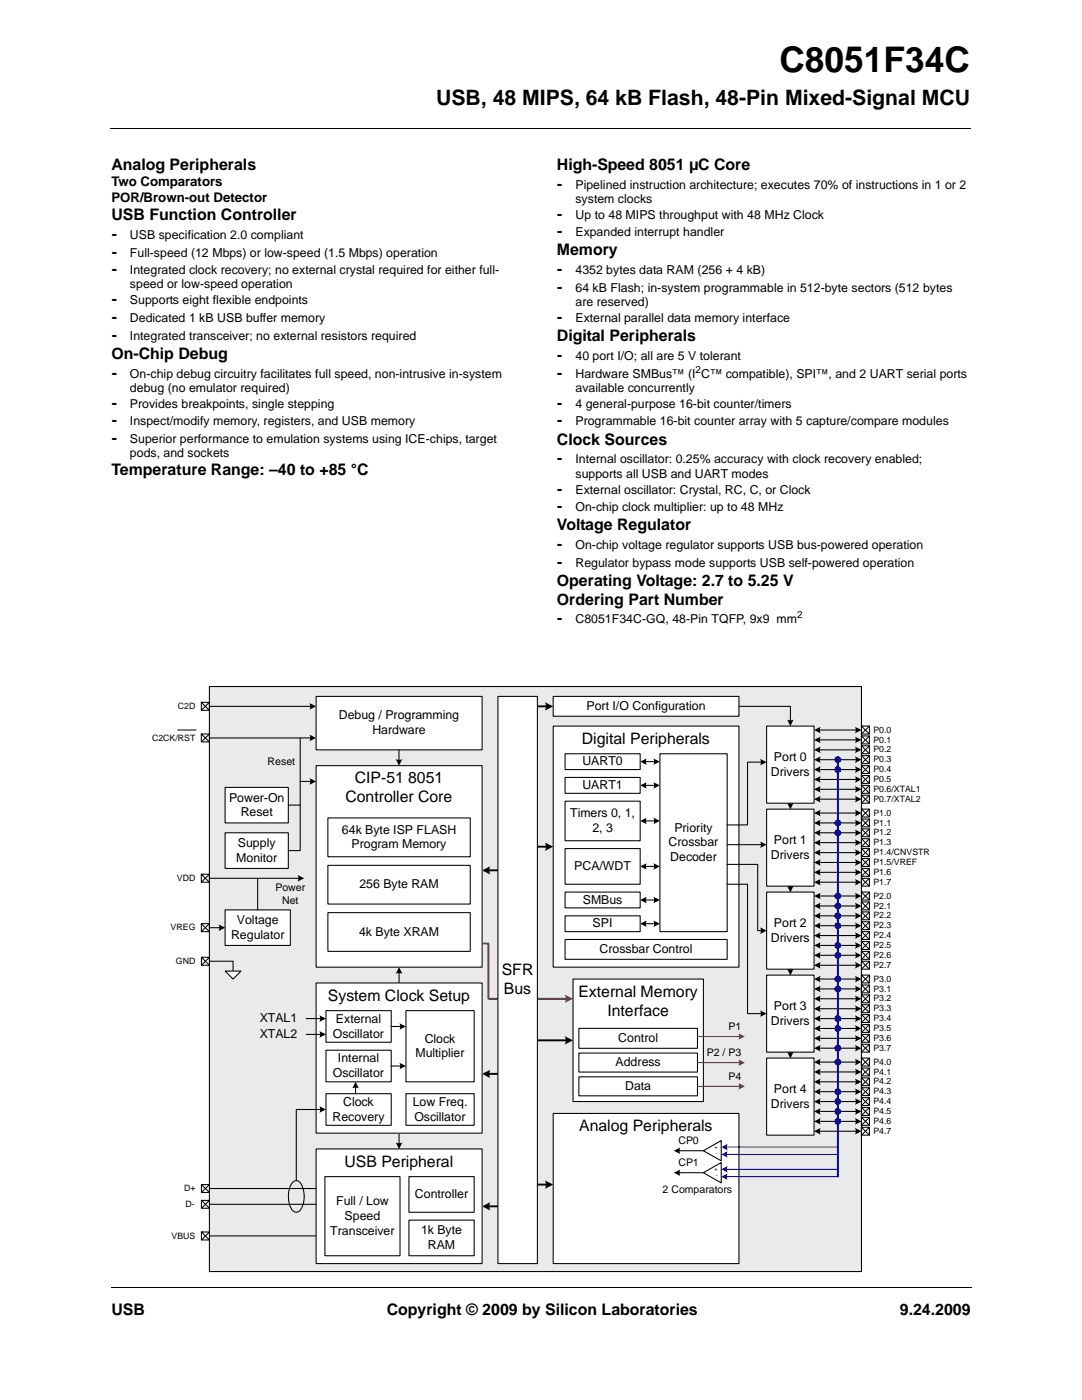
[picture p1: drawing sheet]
<svg xmlns="http://www.w3.org/2000/svg" width="216mm" height="279mm" viewBox="0 0 216 279" stroke-linecap="round" stroke-linejoin="round" font-family="sans-serif">
<path d="M22.1 25.7h171.7M22.1 256.9h171.7" fill="none" stroke="#000" stroke-width=".2"/>
<g fill="#fff">
<path d="M22.2 135.3h171.5v119.7h-171.5z"/>
<path d="M22.5 12.1h27.8v13.3h-27.8z"/>
<path d="M22.3 134.9h171.3v120.1h-171.3z"/>
<path d="M30.1 136.7h155.7v117.4h-155.7z"/>
</g>
<path d="M41.8 137h130.1v116.8h-130.1z" fill="#eaeaea"/>
<path d="M41.8 137h130.1v116.8h-130.1z" fill="none" stroke="#000" stroke-width=".21"/>
<path d="M110.4 222.2h37v30h-37z" fill="#fff"/>
<path d="M110.4 222.2h37v30h-37z" fill="none" stroke="#000" stroke-width=".21"/>
<path d="M131.3 235.6h15.8v3.6h-15.8z" fill="#fff"/>
<path d="M140.4 229.7l3.5-2.1v4.1z" fill="#fff"/>
<path d="M135.4 229.7h5M140.4 229.7l3.5-2.1v4.1z" fill="none" stroke="#000" stroke-width=".21"/>
<path d="M134.5 229.7l1.2-.7-.1 .6 .1 .7z" fill-rule="evenodd" fill="#000"/>
<path d="M140.4 234l3.5-2v4.1z" fill="#fff"/>
<path d="M135.4 234h5M140.4 234l3.5-2v4.1z" fill="none" stroke="#000" stroke-width=".21"/>
<path d="M134.5 234l1.2-.6-.1 .6 .1 .7z" fill-rule="evenodd" fill="#000"/>
<path d="M63.1 139h33.1v10.6h-33.1z" fill="#fff"/>
<path d="M63.1 139h33.1v10.6h-33.1z" fill="none" stroke="#000" stroke-width=".21"/>
<path d="M153 144.9h9.4v15.4h-9.4z" fill="#fff"/>
<path d="M153 144.9h9.4v15.4h-9.4z" fill="none" stroke="#000" stroke-width=".21"/>
<path d="M171.9 144.9h1.6v1.6h-1.6z" fill="#fff"/>
<path d="M171.9 144.9h1.6v1.6h-1.6zM171.9 144.9h.1M171.9 144.9l1.6 1.6M173.5 144.9l-1.6 1.6" fill="none" stroke="#000" stroke-width=".21"/>
<path d="M144.9 228.9h22.3" fill="none" stroke="#00f" stroke-width=".21"/>
<path d="M143.9 228.9l1.3-.6-.2 .6 .2 .7z" fill-rule="evenodd" fill="#00f"/>
<path d="M144.9 230.4h22.3" fill="none" stroke="#00f" stroke-width=".21"/>
<path d="M143.9 230.4l1.3-.7-.2 .7 .2 .7z" fill-rule="evenodd" fill="#00f"/>
<path d="M147.4 141h10.3v2.9" fill="none" stroke="#000" stroke-width=".21"/>
<path d="M157.1 143.6l.6 .2 .6-.2-.6 1.3z" fill-rule="evenodd" fill="#000"/>
<path d="M110.4 139h37v3.9h-37z" fill="#fff"/>
<path d="M110.4 139h37v3.9h-37z" fill="none" stroke="#000" stroke-width=".21"/>
<path d="M97.4 173.7h1.8" fill="none" stroke="#000" stroke-width=".38"/>
<path d="M96.2 173.7l1.6-.8-.2 .8 .2 .8z" fill-rule="evenodd" fill="#000"/>
<path d="M110.4 144.9h37v48.1h-37z" fill="#fff"/>
<path d="M110.4 144.9h37v48.1h-37z" fill="none" stroke="#000" stroke-width=".21"/>
<path d="M131.7 150.4h13.4v35.5h-13.4z" fill="#fff"/>
<path d="M131.7 150.4h13.4v35.5h-13.4z" fill="none" stroke="#000" stroke-width=".21"/>
<path d="M112.8 187.5h32.3v4h-32.3z" fill="#fff"/>
<path d="M128.7 152h2M128.7 163.8h2M128.7 172.9h2M128.7 179.6h2M112.8 187.5h32.3v4h-32.3z" fill="none" stroke="#000" stroke-width=".21"/>
<g fill="#000">
<path d="M127.7 152l1.3-.6-.1 .6 .1 .7z" fill-rule="evenodd"/>
<path d="M130.4 151.4l1.3 .6-1.3 .7 .1-.7z" fill-rule="evenodd"/>
<path d="M108.8 168.1l1.6 .9-1.6 .8 .1-.8z" fill-rule="evenodd"/>
<path d="M127.7 163.8l1.3-.6-.1 .6 .1 .7z" fill-rule="evenodd"/>
<path d="M127.7 172.9l1.3-.6-.1 .6 .1 .7z" fill-rule="evenodd"/>
<path d="M127.7 179.6l1.3-.6-.1 .6 .1 .7z" fill-rule="evenodd"/>
<path d="M130.4 163.2l1.3 .6-1.3 .7 .1-.7z" fill-rule="evenodd"/>
<path d="M130.4 172.3l1.3 .6-1.3 .7 .1-.7z" fill-rule="evenodd"/>
<path d="M130.4 179l1.3 .6-1.3 .7 .1-.7z" fill-rule="evenodd"/>
<path d="M96.2 214.3l1.6-.8-.2 .8 .2 .9z" fill-rule="evenodd"/>
<path d="M108.8 235.6l1.6 .8-1.6 .8 .1-.8z" fill-rule="evenodd"/>
</g>
<path d="M107.2 169h1.9M97.4 214.3h1.8M107.2 236.4h1.9" fill="none" stroke="#000" stroke-width=".38"/>
<path d="M44.9 157.1h12.6v7.1h-12.6z" fill="#fff"/>
<path d="M44.9 157.1h12.6v7.1h-12.6zM41.8 191.8h4.7v2" fill="none" stroke="#000" stroke-width=".21"/>
<path d="M44.9 193.8h3.2l-1.6 1.6z" fill="#fff"/>
<path d="M41.8 175.3h17.9M44.9 193.8h3.2l-1.6 1.6z" fill="none" stroke="#000" stroke-width=".21"/>
<path d="M59.4 174.6l1.3 .7-1.3 .6 .1-.6z" fill-rule="evenodd" fill="#000"/>
<path d="M144.9 233.4h22.3" fill="none" stroke="#00f" stroke-width=".21"/>
<path d="M143.9 233.4l1.3-.7-.2 .7 .2 .6z" fill-rule="evenodd" fill="#00f"/>
<path d="M144.9 234.8h22.3" fill="none" stroke="#00f" stroke-width=".21"/>
<path d="M143.9 234.8l1.3-.6-.1 .6 .1 .7z" fill-rule="evenodd" fill="#00f"/>
<path d="M128.7 156.7h2M128.7 184.3h2" fill="none" stroke="#000" stroke-width=".21"/>
<g fill="#000">
<path d="M127.7 156.7l1.3-.6-.1 .6 .1 .7z" fill-rule="evenodd"/>
<path d="M130.4 156.1l1.3 .6-1.3 .7 .1-.7z" fill-rule="evenodd"/>
<path d="M127.7 184.3l1.3-.6-.1 .7 .1 .6z" fill-rule="evenodd"/>
<path d="M130.4 183.7l1.3 .6-1.3 .7 .1-.6z" fill-rule="evenodd"/>
</g>
<path d="M112.8 150.4h14.9v3.2h-14.9z" fill="#fff"/>
<path d="M112.8 150.4h14.9v3.2h-14.9z" fill="none" stroke="#000" stroke-width=".21"/>
<path d="M112.8 159.9h14.9v7.9h-14.9z" fill="#fff"/>
<path d="M112.8 159.9h14.9v7.9h-14.9z" fill="none" stroke="#000" stroke-width=".21"/>
<path d="M112.8 169.4h14.9v7.1h-14.9z" fill="#fff"/>
<path d="M112.8 169.4h14.9v7.1h-14.9z" fill="none" stroke="#000" stroke-width=".21"/>
<path d="M112.8 178h14.9v3.2h-14.9z" fill="#fff"/>
<path d="M112.8 178h14.9v3.2h-14.9z" fill="none" stroke="#000" stroke-width=".21"/>
<path d="M112.8 155.2h14.9v3.1h-14.9z" fill="#fff"/>
<path d="M112.8 155.2h14.9v3.1h-14.9z" fill="none" stroke="#000" stroke-width=".21"/>
<path d="M112.8 182.8h14.9v3.1h-14.9z" fill="#fff"/>
<path d="M112.8 182.8h14.9v3.1h-14.9z" fill="none" stroke="#000" stroke-width=".21"/>
<path d="M171.9 146.9h1.6v1.6h-1.6z" fill="#fff"/>
<path d="M171.9 146.9h1.6v1.6h-1.6zM171.9 146.9h.1M171.9 146.9l1.6 1.6M173.5 146.9l-1.6 1.6" fill="none" stroke="#000" stroke-width=".21"/>
<path d="M171.9 148.8h1.6v1.6h-1.6z" fill="#fff"/>
<path d="M171.9 148.8h1.6v1.6h-1.6zM171.9 148.8h.1M171.9 148.8l1.6 1.6M173.5 148.8l-1.6 1.6" fill="none" stroke="#000" stroke-width=".21"/>
<path d="M171.9 150.8h1.6v1.6h-1.6z" fill="#fff"/>
<path d="M171.9 150.8h1.6v1.6h-1.6zM171.9 150.8h.1M171.9 150.8l1.6 1.6M173.5 150.8l-1.6 1.6" fill="none" stroke="#000" stroke-width=".21"/>
<path d="M171.9 152.8h1.6v1.6h-1.6z" fill="#fff"/>
<path d="M171.9 152.8h1.6v1.6h-1.6zM171.9 152.8h.1M171.9 152.8l1.6 1.6M173.5 152.8l-1.6 1.6" fill="none" stroke="#000" stroke-width=".21"/>
<path d="M171.9 154.8h1.6v1.5h-1.6z" fill="#fff"/>
<path d="M171.9 154.8h1.6v1.5h-1.6zM171.9 154.8h.1M171.9 154.8l1.6 1.5M173.5 154.8l-1.6 1.5" fill="none" stroke="#000" stroke-width=".21"/>
<path d="M171.9 156.7h1.6v1.6h-1.6z" fill="#fff"/>
<path d="M171.9 156.7h1.6v1.6h-1.6zM171.9 156.7h.1M171.9 156.7l1.6 1.6M173.5 156.7l-1.6 1.6" fill="none" stroke="#000" stroke-width=".21"/>
<path d="M171.9 158.7h1.6v1.6h-1.6z" fill="#fff"/>
<path d="M171.9 158.7h1.6v1.6h-1.6zM171.9 158.7h.1M171.9 158.7l1.6 1.6M173.5 158.7l-1.6 1.6" fill="none" stroke="#000" stroke-width=".21"/>
<path d="M153 161.5h9.4v15.3h-9.4z" fill="#fff"/>
<path d="M153 161.5h9.4v15.3h-9.4z" fill="none" stroke="#000" stroke-width=".21"/>
<path d="M171.9 161.5h1.6v1.5h-1.6z" fill="#fff"/>
<path d="M171.9 161.5h1.6v1.5h-1.6zM171.9 161.5h.1M171.9 161.5l1.6 1.5M173.5 161.5l-1.6 1.5" fill="none" stroke="#000" stroke-width=".21"/>
<path d="M171.9 163.4h1.6v1.6h-1.6z" fill="#fff"/>
<path d="M171.9 163.4h1.6v1.6h-1.6zM171.9 163.4h.1M171.9 163.4l1.6 1.6M173.5 163.4l-1.6 1.6" fill="none" stroke="#000" stroke-width=".21"/>
<path d="M171.9 165.4h1.6v1.6h-1.6z" fill="#fff"/>
<path d="M171.9 165.4h1.6v1.6h-1.6zM171.9 165.4h.1M171.9 165.4l1.6 1.6M173.5 165.4l-1.6 1.6" fill="none" stroke="#000" stroke-width=".21"/>
<path d="M171.9 167.4h1.6v1.6h-1.6z" fill="#fff"/>
<path d="M171.9 167.4h1.6v1.6h-1.6zM171.9 167.4h.1M171.9 167.4l1.6 1.6M173.5 167.4l-1.6 1.6" fill="none" stroke="#000" stroke-width=".21"/>
<path d="M171.9 169.4h1.6v1.5h-1.6z" fill="#fff"/>
<path d="M171.9 169.4h1.6v1.5h-1.6zM171.9 169.4h.1M171.9 169.4l1.6 1.5M173.5 169.4l-1.6 1.5" fill="none" stroke="#000" stroke-width=".21"/>
<path d="M171.9 171.3h1.6v1.6h-1.6z" fill="#fff"/>
<path d="M171.9 171.3h1.6v1.6h-1.6zM171.9 171.3h.1M171.9 171.3l1.6 1.6M173.5 171.3l-1.6 1.6" fill="none" stroke="#000" stroke-width=".21"/>
<path d="M171.9 173.3h1.6v1.6h-1.6z" fill="#fff"/>
<path d="M171.9 173.3h1.6v1.6h-1.6zM171.9 173.3h.1M171.9 173.3l1.6 1.6M173.5 173.3l-1.6 1.6" fill="none" stroke="#000" stroke-width=".21"/>
<path d="M171.9 175.3h1.6v1.5h-1.6z" fill="#fff"/>
<path d="M171.9 175.3h1.6v1.5h-1.6zM171.9 175.3h.1M171.9 175.3l1.6 1.5M173.5 175.3l-1.6 1.5" fill="none" stroke="#000" stroke-width=".21"/>
<path d="M153 178h9.4v15.4h-9.4z" fill="#fff"/>
<path d="M153 178h9.4v15.4h-9.4z" fill="none" stroke="#000" stroke-width=".21"/>
<path d="M171.9 178h1.6v1.6h-1.6z" fill="#fff"/>
<path d="M171.9 178h1.6v1.6h-1.6zM171.9 178h.1M171.9 178l1.6 1.6M173.5 178l-1.6 1.6" fill="none" stroke="#000" stroke-width=".21"/>
<path d="M171.9 180h1.6v1.6h-1.6z" fill="#fff"/>
<path d="M171.9 180h1.6v1.6h-1.6zM171.9 180h.1M171.9 180l1.6 1.6M173.5 180l-1.6 1.6" fill="none" stroke="#000" stroke-width=".21"/>
<path d="M171.9 182h1.6v1.6h-1.6z" fill="#fff"/>
<path d="M171.9 182h1.6v1.6h-1.6zM171.9 182h.1M171.9 182l1.6 1.6M173.5 182l-1.6 1.6" fill="none" stroke="#000" stroke-width=".21"/>
<path d="M171.9 184h1.6v1.5h-1.6z" fill="#fff"/>
<path d="M171.9 184h1.6v1.5h-1.6zM171.9 184h.1M171.9 184l1.6 1.5M173.5 184l-1.6 1.5" fill="none" stroke="#000" stroke-width=".21"/>
<path d="M171.9 185.9h1.6v1.6h-1.6z" fill="#fff"/>
<path d="M171.9 185.9h1.6v1.6h-1.6zM171.9 185.9h.1M171.9 185.9l1.6 1.6M173.5 185.9l-1.6 1.6" fill="none" stroke="#000" stroke-width=".21"/>
<path d="M171.9 187.9h1.6v1.6h-1.6z" fill="#fff"/>
<path d="M171.9 187.9h1.6v1.6h-1.6zM171.9 187.9h.1M171.9 187.9l1.6 1.6M173.5 187.9l-1.6 1.6" fill="none" stroke="#000" stroke-width=".21"/>
<path d="M171.9 189.9h1.6v1.6h-1.6z" fill="#fff"/>
<path d="M171.9 189.9h1.6v1.6h-1.6zM171.9 189.9h.1M171.9 189.9l1.6 1.6M173.5 189.9l-1.6 1.6" fill="none" stroke="#000" stroke-width=".21"/>
<path d="M171.9 191.8h1.6v1.6h-1.6z" fill="#fff"/>
<path d="M171.9 191.8h1.6v1.6h-1.6zM171.9 191.8h.1M171.9 191.8l1.6 1.6M173.5 191.8l-1.6 1.6" fill="none" stroke="#000" stroke-width=".21"/>
<path d="M153 194.6h9.4v15.4h-9.4z" fill="#fff"/>
<path d="M153 194.6h9.4v15.4h-9.4z" fill="none" stroke="#000" stroke-width=".21"/>
<path d="M171.9 194.6h1.6v1.6h-1.6z" fill="#fff"/>
<path d="M171.9 194.6h1.6v1.6h-1.6zM171.9 194.6h.1M171.9 194.6l1.6 1.6M173.5 194.6l-1.6 1.6" fill="none" stroke="#000" stroke-width=".21"/>
<path d="M171.9 196.6h1.6v1.5h-1.6z" fill="#fff"/>
<path d="M171.9 196.6h1.6v1.5h-1.6zM171.9 196.6h.1M171.9 196.6l1.6 1.5M173.5 196.6l-1.6 1.5" fill="none" stroke="#000" stroke-width=".21"/>
<path d="M171.9 198.5h1.6v1.6h-1.6z" fill="#fff"/>
<path d="M171.9 198.5h1.6v1.6h-1.6zM171.9 198.5h.1M171.9 198.5l1.6 1.6M173.5 198.5l-1.6 1.6" fill="none" stroke="#000" stroke-width=".21"/>
<path d="M171.9 200.5h1.6v1.6h-1.6z" fill="#fff"/>
<path d="M171.9 200.5h1.6v1.6h-1.6zM171.9 200.5h.1M171.9 200.5l1.6 1.6M173.5 200.5l-1.6 1.6" fill="none" stroke="#000" stroke-width=".21"/>
<path d="M171.9 202.5h1.6v1.6h-1.6z" fill="#fff"/>
<path d="M171.9 202.5h1.6v1.6h-1.6zM171.9 202.5h.1M171.9 202.5l1.6 1.6M173.5 202.5l-1.6 1.6" fill="none" stroke="#000" stroke-width=".21"/>
<path d="M171.9 204.5h1.6v1.5h-1.6z" fill="#fff"/>
<path d="M171.9 204.5h1.6v1.5h-1.6zM171.9 204.5h.1M171.9 204.5l1.6 1.5M173.5 204.5l-1.6 1.5" fill="none" stroke="#000" stroke-width=".21"/>
<path d="M171.9 206.4h1.6v1.6h-1.6z" fill="#fff"/>
<path d="M171.9 206.4h1.6v1.6h-1.6zM171.9 206.4h.1M171.9 206.4l1.6 1.6M173.5 206.4l-1.6 1.6" fill="none" stroke="#000" stroke-width=".21"/>
<path d="M171.9 208.4h1.6v1.6h-1.6z" fill="#fff"/>
<path d="M171.9 208.4h1.6v1.6h-1.6zM171.9 208.4h.1M171.9 208.4l1.6 1.6M173.5 208.4l-1.6 1.6" fill="none" stroke="#000" stroke-width=".21"/>
<path d="M153 211.2h9.4v15.3h-9.4z" fill="#fff"/>
<path d="M153 211.2h9.4v15.3h-9.4z" fill="none" stroke="#000" stroke-width=".21"/>
<path d="M171.9 211.2h1.6v1.5h-1.6z" fill="#fff"/>
<path d="M171.9 211.2h1.6v1.5h-1.6zM171.9 211.2h.1M171.9 211.2l1.6 1.5M173.5 211.2l-1.6 1.5" fill="none" stroke="#000" stroke-width=".21"/>
<path d="M171.9 213.1h1.6v1.6h-1.6z" fill="#fff"/>
<path d="M171.9 213.1h1.6v1.6h-1.6zM171.9 213.1h.1M171.9 213.1l1.6 1.6M173.5 213.1l-1.6 1.6" fill="none" stroke="#000" stroke-width=".21"/>
<path d="M171.9 215.1h1.6v1.6h-1.6z" fill="#fff"/>
<path d="M171.9 215.1h1.6v1.6h-1.6zM171.9 215.1h.1M171.9 215.1l1.6 1.6M173.5 215.1l-1.6 1.6" fill="none" stroke="#000" stroke-width=".21"/>
<path d="M171.9 217.1h1.6v1.6h-1.6z" fill="#fff"/>
<path d="M171.9 217.1h1.6v1.6h-1.6zM171.9 217.1h.1M171.9 217.1l1.6 1.6M173.5 217.1l-1.6 1.6" fill="none" stroke="#000" stroke-width=".21"/>
<path d="M171.9 219.1h1.6v1.5h-1.6z" fill="#fff"/>
<path d="M171.9 219.1h1.6v1.5h-1.6zM171.9 219.1h.1M171.9 219.1l1.6 1.5M173.5 219.1l-1.6 1.5" fill="none" stroke="#000" stroke-width=".21"/>
<path d="M171.9 221h1.6v1.6h-1.6z" fill="#fff"/>
<path d="M171.9 221h1.6v1.6h-1.6zM171.9 221h.1M171.9 221l1.6 1.6M173.5 221l-1.6 1.6" fill="none" stroke="#000" stroke-width=".21"/>
<path d="M171.9 223h1.6v1.6h-1.6z" fill="#fff"/>
<path d="M171.9 223h1.6v1.6h-1.6zM171.9 223h.1M171.9 223l1.6 1.6M173.5 223l-1.6 1.6" fill="none" stroke="#000" stroke-width=".21"/>
<path d="M171.9 225h1.6v1.5h-1.6z" fill="#fff"/>
<path d="M171.9 225h1.6v1.5h-1.6zM171.9 225h.1M171.9 225l1.6 1.5M173.5 225l-1.6 1.5" fill="none" stroke="#000" stroke-width=".21"/>
<path d="M44.9 166.2h12.6v7.1h-12.6z" fill="#fff"/>
<path d="M152 152.1h-2.8v12.5h-4.1M44.9 166.2h12.6v7.1h-12.6zM145.1 172.5h6.1v13.2h.8M145.1 176.5h4.1v25.8h2.8M145.1 168.6h6.9M157.7 160.3v.2M157.7 176.8v.3M79.6 194v2.2M157.7 193.4v.3M157.7 210v.2M79.6 226.1v2.2" fill="none" stroke="#000" stroke-width=".21"/>
<path d="M107.2 141h1.9M107.2 207.6h5.9M97.4 240.7h1.8" fill="none" stroke="#000" stroke-width=".38"/>
<g fill="#000">
<path d="M108.8 140.1l1.6 .9-1.6 .8 .1-.8z" fill-rule="evenodd"/>
<path d="M151.7 151.4l1.3 .7-1.3 .7 .1-.7z" fill-rule="evenodd"/>
<path d="M151.7 167.9l1.3 .7-1.3 .6 .1-.6z" fill-rule="evenodd"/>
<path d="M157.1 160.2l.6 .2 .6-.2-.6 1.3z" fill-rule="evenodd"/>
<path d="M157.1 176.8l.6 .2 .6-.2-.6 1.3z" fill-rule="evenodd"/>
<path d="M79.6 193l.7 1.3-.7-.1-.6 .1z" fill-rule="evenodd"/>
<path d="M151.7 185.1l1.3 .6-1.3 .7 .1-.7z" fill-rule="evenodd"/>
<path d="M157.1 193.4l.6 .1 .6-.1-.6 1.3z" fill-rule="evenodd"/>
<path d="M112.7 206.8l1.6 .8-1.6 .8 .2-.8z" fill-rule="evenodd"/>
<path d="M151.7 201.7l1.3 .6-1.3 .6 .1-.6z" fill-rule="evenodd"/>
<path d="M157.1 209.9l.4 .2 .8-.2-.6 1.3z" fill-rule="evenodd"/>
<path d="M79 228l.5 .2 .8-.2-.7 1.3z" fill-rule="evenodd"/>
<path d="M96.2 240.7l1.6-.8-.2 .9 .2 .8z" fill-rule="evenodd"/>
</g>
<path d="M63.1 196.2h33.1v29.9h-33.1z" fill="#fff"/>
<path d="M63.1 196.2h33.1v29.9h-33.1z" fill="none" stroke="#000" stroke-width=".21"/>
<path d="M65 201.7h13.1v6.3h-13.1z" fill="#fff"/>
<path d="M65 201.7h13.1v6.3h-13.1z" fill="none" stroke="#000" stroke-width=".21"/>
<path d="M65 209.6h13.1v6.3h-13.1z" fill="#fff"/>
<path d="M61.1 203.3h3M61.1 206.4h3M65 209.6h13.1v6.3h-13.1z" fill="none" stroke="#000" stroke-width=".21"/>
<g fill="#000">
<path d="M63.7 202.6l1.3 .7-1.3 .6 .2-.6z" fill-rule="evenodd"/>
<path d="M63.7 205.8l1.3 .6-1.3 .7 .2-.7z" fill-rule="evenodd"/>
</g>
<path d="M81 218.3h13.6v6.3h-13.6z" fill="#fff"/>
<path d="M81 218.3h13.6v6.3h-13.6z" fill="none" stroke="#000" stroke-width=".21"/>
<path d="M81 201.7h13.6v14.2h-13.6z" fill="#fff"/>
<path d="M78.1 204.9h1.9M78.1 212.7h1.9M81 201.7h13.6v14.2h-13.6z" fill="none" stroke="#000" stroke-width=".21"/>
<g fill="#000">
<path d="M79.7 204.2l1.3 .7-1.3 .6 .2-.6z" fill-rule="evenodd"/>
<path d="M79.7 212.1l1.3 .6-1.3 .7 .2-.7z" fill-rule="evenodd"/>
</g>
<path d="M65 218.3h13.1v6.3h-13.1z" fill="#fff"/>
<path d="M65 218.3h13.1v6.3h-13.1zM71 216.9v1.4M41.8 237.2h22.1M41.8 240.3h22.1M41.8 246.7h22.1" fill="none" stroke="#000" stroke-width=".21"/>
<g fill="#000">
<path d="M71 215.9l.6 1.3-.6-.1-.7 .1z" fill-rule="evenodd"/>
<path d="M63.5 236.6l1.3 .6-1.3 .6 .2-.6z" fill-rule="evenodd"/>
<path d="M63.5 239.7l1.3 .6-1.3 .7 .2-.6z" fill-rule="evenodd"/>
<path d="M63.5 246l1.3 .7-1.3 .6 .2-.5z" fill-rule="evenodd"/>
</g>
<path d="M40.2 236.4h1.6v1.6h-1.6z" fill="#fff"/>
<path d="M40.2 236.4h1.6v1.6h-1.6zM40.2 236.4h.1M40.2 236.4l1.6 1.6M41.8 236.4l-1.6 1.6" fill="none" stroke="#000" stroke-width=".21"/>
<path d="M40.2 239.6h1.6v1.5h-1.6z" fill="#fff"/>
<path d="M40.2 239.6h1.6v1.5h-1.6zM40.2 239.6h.1M40.2 239.6l1.6 1.5M41.8 239.6l-1.6 1.5" fill="none" stroke="#000" stroke-width=".21"/>
<path d="M40.2 245.9h1.6v1.6h-1.6z" fill="#fff"/>
<path d="M40.2 245.9h1.6v1.6h-1.6zM40.2 245.9h.1M40.2 245.9l1.6 1.6M41.8 245.9l-1.6 1.6" fill="none" stroke="#000" stroke-width=".21"/>
<path d="M63.1 229.3h33.1v22.9h-33.1z" fill="#fff"/>
<path d="M63.1 229.3h33.1v22.9h-33.1z" fill="none" stroke="#000" stroke-width=".21"/>
<path d="M81.6 234.8h13v7.1h-13z" fill="#fff"/>
<path d="M81.6 234.8h13v7.1h-13z" fill="none" stroke="#000" stroke-width=".21"/>
<path d="M81.6 243.5h13v7.1h-13z" fill="#fff"/>
<path d="M81.6 243.5h13v7.1h-13z" fill="none" stroke="#000" stroke-width=".21"/>
<path d="M64.8 234.8h15v15.8h-15z" fill="#fff"/>
<path d="M58.6 235.8l.4-.2a1.57 1.57 0 0 1 1.5 1.6 5.2 5.2 0 0 1-.7 4.4 .99 .99 0 0 1-1.6-.2 4.9 4.9 0 0 1 .4-5.6zM64.1 221.4h-5v14.2M64.8 234.8h15v15.8h-15z" fill="none" stroke="#000" stroke-width=".21"/>
<path d="M63.7 220.8l1.3 .6-1.3 .7 .2-.7z" fill-rule="evenodd" fill="#000"/>
<path d="M96.2 188.3h1.3v11h15.6" fill="none" stroke="#f00" stroke-width=".38"/>
<path d="M112.7 198.5l1.6 .8-1.6 .9 .2-.9z" fill-rule="evenodd" fill="#f00"/>
<path d="M114.3 195.4h26.1v24.4h-26.1z" fill="#fff"/>
<path d="M114.3 195.4h26.1v24.4h-26.1z" fill="none" stroke="#000" stroke-width=".21"/>
<path d="M115.5 205.2h23.7v4h-23.7z" fill="#fff"/>
<path d="M115.5 205.2h23.7v4h-23.7z" fill="none" stroke="#000" stroke-width=".21"/>
<path d="M115.5 210.2h23.7v3.8h-23.7z" fill="#fff"/>
<path d="M115.5 210.2h23.7v3.8h-23.7z" fill="none" stroke="#000" stroke-width=".21"/>
<path d="M115.5 214.9h23.7v3.8h-23.7z" fill="#fff"/>
<path d="M115.5 214.9h23.7v3.8h-23.7z" fill="none" stroke="#000" stroke-width=".21"/>
<path d="M139.2 206.9h8.5" fill="none" stroke="#f00" stroke-width=".21"/>
<path d="M147.3 206.2l1.3 .7-1.3 .6 .2-.6z" fill-rule="evenodd" fill="#f00"/>
<path d="M139.2 212.1h8.5" fill="none" stroke="#f00" stroke-width=".21"/>
<path d="M147.3 211.4l1.3 .7-1.3 .6 .2-.6z" fill-rule="evenodd" fill="#f00"/>
<path d="M139.2 216.8h8.5" fill="none" stroke="#f00" stroke-width=".21"/>
<path d="M147.3 216.2l1.3 .6-1.3 .7 .2-.7z" fill-rule="evenodd" fill="#f00"/>
<path d="M99.4 139h7.8v113.2h-7.8z" fill="#fff"/>
<path d="M99.4 139h7.8v113.2h-7.8z" fill="none" stroke="#000" stroke-width=".21"/>
<path d="M40.2 174.5h1.6v1.6h-1.6z" fill="#fff"/>
<path d="M40.2 174.5h1.6v1.6h-1.6zM40.2 174.5h.1M40.2 174.5l1.6 1.6M41.8 174.5l-1.6 1.6" fill="none" stroke="#000" stroke-width=".21"/>
<path d="M40.2 191.1h1.6v1.5h-1.6z" fill="#fff"/>
<path d="M40.2 191.1h1.6v1.5h-1.6zM40.2 191.1h.1M40.2 191.1l1.6 1.5M41.8 191.1l-1.6 1.5" fill="none" stroke="#000" stroke-width=".21"/>
<path d="M40.2 184.3h1.6v1.6h-1.6z" fill="#fff"/>
<path d="M40.2 184.3h1.6v1.6h-1.6zM40.2 184.3h.1M40.2 184.3l1.6 1.6M41.8 184.3l-1.6 1.6" fill="none" stroke="#000" stroke-width=".21"/>
<path d="M44.9 181.6h13v7.1h-13z" fill="#fff"/>
<g fill="none" stroke="#000" stroke-width=".21">
<path d="M79.6 149.6v2.2M163.4 145.7h7.5M163.4 147.7h7.5M163.4 149.6h7.5M163.4 151.6h7.5M163.4 153.6h7.5M163.4 155.6h7.5M163.4 157.5h7.5M163.4 159.5h7.5M51.4 175.3v6.3M163.4 162.3h7.5M163.4 164.2h7.5"/>
<path d="M163.4 166.2h7.5M163.4 168.2h7.5M163.4 170.2h7.5M163.4 172.1h7.5M163.4 174.1h7.5M163.4 176.1h7.5M163.4 178.8h7.5M41.8 185.1h2.1M44.9 181.6h13v7.1h-13zM163.4 180.8h7.5M163.4 182.8h7.5M163.4 184.7h7.5"/>
<path d="M163.4 186.7h7.5M163.4 188.7h7.5M163.4 190.6h7.5M163.4 192.6h7.5M163.4 195.4h7.5M163.4 197.4h7.5M163.4 199.3h7.5M163.4 201.3h7.5M163.4 203.3h7.5M163.4 205.3h7.5M163.4 207.2h7.5M163.4 209.2h7.5"/>
<path d="M163.4 212h7.5M163.4 213.9h7.5M163.4 215.9h7.5M163.4 217.9h7.5M163.4 219.8h7.5M163.4 221.8h7.5M163.4 223.8h7.5M163.4 225.8h7.5"/>
</g>
<g fill="#000">
<path d="M79 151.5l.6 .2 .7-.2-.7 1.3z" fill-rule="evenodd"/>
<path d="M162.4 145.7l1.3-.6-.1 .6 .1 .6z" fill-rule="evenodd"/>
<path d="M162.4 147.7l1.3-.7-.1 .7 .1 .6z" fill-rule="evenodd"/>
<path d="M162.4 149.6l1.3-.6-.1 .6 .1 .7z" fill-rule="evenodd"/>
<path d="M162.4 151.6l1.3-.6-.1 .6 .1 .7z" fill-rule="evenodd"/>
<path d="M162.4 153.6l1.3-.7-.1 .7 .1 .6z" fill-rule="evenodd"/>
<path d="M162.4 155.6l1.3-.7-.1 .7 .1 .6z" fill-rule="evenodd"/>
<path d="M162.4 157.5l1.3-.6-.1 .6 .1 .7z" fill-rule="evenodd"/>
<path d="M162.4 159.5l1.3-.6-.1 .6 .1 .6z" fill-rule="evenodd"/>
<path d="M170.6 145.1l1.3 .6-1.3 .6 .2-.4z" fill-rule="evenodd"/>
<path d="M170.6 147l1.3 .7-1.3 .6 .2-.5z" fill-rule="evenodd"/>
<path d="M170.6 149l1.3 .6-1.3 .7 .2-.5z" fill-rule="evenodd"/>
<path d="M170.6 151l1.3 .6-1.3 .7 .2-.5z" fill-rule="evenodd"/>
<path d="M170.6 152.9l1.3 .7-1.3 .6 .2-.4z" fill-rule="evenodd"/>
<path d="M170.6 154.9l1.3 .7-1.3 .6 .2-.5z" fill-rule="evenodd"/>
<path d="M170.6 156.9l1.3 .6-1.3 .7 .2-.5z" fill-rule="evenodd"/>
<path d="M170.6 158.9l1.3 .6-1.3 .6 .2-.4z" fill-rule="evenodd"/>
<path d="M162.4 162.3l1.3-.7-.1 .7 .1 .6z" fill-rule="evenodd"/>
<path d="M162.4 164.2l1.3-.6-.1 .6 .1 .7z" fill-rule="evenodd"/>
<path d="M162.4 166.2l1.3-.6-.1 .6 .1 .7z" fill-rule="evenodd"/>
<path d="M162.4 168.2l1.3-.7-.1 .7 .1 .6z" fill-rule="evenodd"/>
<path d="M162.4 170.2l1.3-.7-.1 .7 .1 .6z" fill-rule="evenodd"/>
<path d="M162.4 172.1l1.3-.6-.1 .6 .1 .7z" fill-rule="evenodd"/>
<path d="M162.4 174.1l1.3-.7-.1 .7 .1 .7z" fill-rule="evenodd"/>
<path d="M162.4 176.1l1.3-.7-.1 .7 .1 .6z" fill-rule="evenodd"/>
<path d="M162.4 178.8l1.3-.6-.1 .6 .1 .7z" fill-rule="evenodd"/>
<path d="M170.6 161.6l1.3 .7-1.3 .6 .2-.5z" fill-rule="evenodd"/>
<path d="M170.6 163.6l1.3 .6-1.3 .7 .2-.5z" fill-rule="evenodd"/>
<path d="M170.6 165.6l1.3 .6-1.3 .7 .2-.5z" fill-rule="evenodd"/>
<path d="M170.6 167.5l1.3 .7-1.3 .6 .2-.5z" fill-rule="evenodd"/>
<path d="M170.6 169.5l1.3 .7-1.3 .6 .2-.5z" fill-rule="evenodd"/>
<path d="M170.6 171.5l1.3 .6-1.3 .7 .2-.5z" fill-rule="evenodd"/>
<path d="M170.6 173.4l1.3 .7-1.3 .7 .2-.5z" fill-rule="evenodd"/>
<path d="M170.6 175.4l1.3 .7-1.3 .6 .2-.5z" fill-rule="evenodd"/>
<path d="M170.6 178.2l1.3 .6-1.3 .7 .2-.5z" fill-rule="evenodd"/>
<path d="M43.6 184.5l1.3 .6-1.3 .7 .2-.7z" fill-rule="evenodd"/>
<path d="M162.4 180.8l1.3-.7-.1 .7 .1 .7z" fill-rule="evenodd"/>
<path d="M162.4 182.8l1.3-.7-.1 .7 .1 .6z" fill-rule="evenodd"/>
<path d="M162.4 184.7l1.3-.6-.1 .7 .1 .6z" fill-rule="evenodd"/>
<path d="M162.4 186.7l1.3-.6-.1 .6 .1 .7z" fill-rule="evenodd"/>
<path d="M162.4 188.7l1.3-.7-.1 .7 .1 .6z" fill-rule="evenodd"/>
<path d="M162.4 190.6l1.3-.6-.1 .7 .1 .6z" fill-rule="evenodd"/>
<path d="M162.4 192.6l1.3-.6-.1 .6 .1 .7z" fill-rule="evenodd"/>
<path d="M162.4 195.4l1.3-.6-.1 .6 .1 .6z" fill-rule="evenodd"/>
<path d="M162.4 197.4l1.3-.7-.1 .7 .1 .6z" fill-rule="evenodd"/>
<path d="M162.4 199.3l1.3-.6-.1 .6 .1 .7z" fill-rule="evenodd"/>
<path d="M170.6 180.1l1.3 .7-1.3 .7 .2-.5z" fill-rule="evenodd"/>
<path d="M170.6 182.1l1.3 .7-1.3 .6 .2-.5z" fill-rule="evenodd"/>
<path d="M170.6 184.1l1.3 .6-1.3 .7 .2-.5z" fill-rule="evenodd"/>
<path d="M170.6 186.1l1.3 .6-1.3 .7 .2-.5z" fill-rule="evenodd"/>
<path d="M170.6 188l1.3 .7-1.3 .6 .2-.5z" fill-rule="evenodd"/>
<path d="M170.6 190l1.3 .6-1.3 .7 .2-.5z" fill-rule="evenodd"/>
<path d="M170.6 192l1.3 .6-1.3 .7 .2-.5z" fill-rule="evenodd"/>
<path d="M170.6 194.8l1.3 .6-1.3 .6 .2-.4z" fill-rule="evenodd"/>
<path d="M170.6 196.7l1.3 .7-1.3 .6 .2-.5z" fill-rule="evenodd"/>
<path d="M170.6 198.7l1.3 .6-1.3 .7 .2-.5z" fill-rule="evenodd"/>
<path d="M162.4 201.3l1.3-.6-.1 .6 .1 .7z" fill-rule="evenodd"/>
<path d="M162.4 203.3l1.3-.7-.1 .7 .1 .6z" fill-rule="evenodd"/>
<path d="M162.4 205.3l1.3-.7-.1 .7 .1 .6z" fill-rule="evenodd"/>
<path d="M162.4 207.2l1.3-.6-.1 .6 .1 .7z" fill-rule="evenodd"/>
<path d="M162.4 209.2l1.3-.6-.1 .6 .1 .6z" fill-rule="evenodd"/>
<path d="M162.4 212l1.3-.7-.1 .7 .1 .6z" fill-rule="evenodd"/>
<path d="M162.4 213.9l1.3-.6-.1 .6 .1 .7z" fill-rule="evenodd"/>
<path d="M162.4 215.9l1.3-.6-.1 .6 .1 .7z" fill-rule="evenodd"/>
<path d="M162.4 217.9l1.3-.7-.1 .7 .1 .6z" fill-rule="evenodd"/>
<path d="M162.4 219.8l1.3-.6-.1 .6 .1 .7z" fill-rule="evenodd"/>
<path d="M170.6 200.7l1.3 .6-1.3 .7 .2-.5z" fill-rule="evenodd"/>
<path d="M170.6 202.6l1.3 .7-1.3 .6 .2-.4z" fill-rule="evenodd"/>
<path d="M170.6 204.6l1.3 .7-1.3 .6 .2-.5z" fill-rule="evenodd"/>
<path d="M170.6 206.6l1.3 .6-1.3 .7 .2-.5z" fill-rule="evenodd"/>
<path d="M170.6 208.6l1.3 .6-1.3 .6 .2-.4z" fill-rule="evenodd"/>
<path d="M170.6 211.3l1.3 .7-1.3 .6 .2-.5z" fill-rule="evenodd"/>
<path d="M170.6 213.3l1.3 .6-1.3 .7 .2-.5z" fill-rule="evenodd"/>
<path d="M170.6 215.3l1.3 .6-1.3 .7 .2-.5z" fill-rule="evenodd"/>
<path d="M170.6 217.2l1.3 .7-1.3 .6 .2-.5z" fill-rule="evenodd"/>
<path d="M170.6 219.2l1.3 .6-1.3 .7 .2-.5z" fill-rule="evenodd"/>
<path d="M162.4 221.8l1.3-.6-.1 .6 .1 .7z" fill-rule="evenodd"/>
<path d="M162.4 223.8l1.3-.7-.1 .7 .1 .7z" fill-rule="evenodd"/>
<path d="M162.4 225.8l1.3-.7-.1 .7 .1 .6z" fill-rule="evenodd"/>
<path d="M170.6 221.2l1.3 .6-1.3 .7 .2-.5z" fill-rule="evenodd"/>
<path d="M170.6 223.1l1.3 .7-1.3 .7 .2-.5z" fill-rule="evenodd"/>
<path d="M170.6 225.1l1.3 .7-1.3 .6 .2-.5z" fill-rule="evenodd"/>
</g>
<path d="M167.2 151.6v83.2" fill="none" stroke="#00f" stroke-width=".38"/>
<circle cx="167.2" cy="164.2" r=".59" fill="#00f"/>
<circle cx="167.2" cy="164.2" r=".59" fill="none" stroke="#00f" stroke-width=".2"/>
<circle cx="167.2" cy="166.2" r=".59" fill="#00f"/>
<circle cx="167.2" cy="166.2" r=".59" fill="none" stroke="#00f" stroke-width=".2"/>
<circle cx="167.2" cy="178.8" r=".6" fill="#00f"/>
<circle cx="167.2" cy="178.8" r=".6" fill="none" stroke="#00f" stroke-width=".2"/>
<circle cx="167.2" cy="180.8" r=".59" fill="#00f"/>
<circle cx="167.2" cy="180.8" r=".59" fill="none" stroke="#00f" stroke-width=".2"/>
<circle cx="167.2" cy="182.8" r=".6" fill="#00f"/>
<circle cx="167.2" cy="182.8" r=".6" fill="none" stroke="#00f" stroke-width=".2"/>
<circle cx="167.2" cy="184.8" r=".6" fill="#00f"/>
<circle cx="167.2" cy="184.8" r=".6" fill="none" stroke="#00f" stroke-width=".2"/>
<circle cx="167.2" cy="188.7" r=".59" fill="#00f"/>
<circle cx="167.2" cy="188.7" r=".59" fill="none" stroke="#00f" stroke-width=".2"/>
<circle cx="167.2" cy="190.7" r=".6" fill="#00f"/>
<circle cx="167.2" cy="190.7" r=".6" fill="none" stroke="#00f" stroke-width=".2"/>
<circle cx="167.2" cy="195.4" r=".59" fill="#00f"/>
<circle cx="167.2" cy="195.4" r=".59" fill="none" stroke="#00f" stroke-width=".2"/>
<path d="M40.2 146.5h1.6v1.6h-1.6z" fill="#fff"/>
<path d="M40.2 146.5h1.6v1.6h-1.6zM40.2 146.5h.1M40.2 146.5l1.6 1.6M41.8 146.5l-1.6 1.6M41.8 147.3h20.3M59.9 147.3v22.5h-2.4M59.9 156h2.2M57.5 160.7h2.4" fill="none" stroke="#000" stroke-width=".21"/>
<g fill="#000">
<path d="M61.8 146.6l1.3 .7-1.3 .6 .1-.6z" fill-rule="evenodd"/>
<path d="M61.8 155.3l1.3 .7-1.3 .6 .1-.6z" fill-rule="evenodd"/>
</g>
<path d="M40.2 140.2h1.6v1.6h-1.6z" fill="#fff"/>
<path d="M40.2 140.2h1.6v1.6h-1.6zM40.2 140.2h.1M40.2 140.2l1.6 1.6M41.8 140.2l-1.6 1.6M41.8 141h20.3" fill="none" stroke="#000" stroke-width=".21"/>
<path d="M61.8 140.3l1.3 .7-1.3 .6 .1-.6z" fill-rule="evenodd" fill="#000"/>
<circle cx="167.2" cy="151.6" r=".6" fill="#00f"/>
<circle cx="167.2" cy="151.6" r=".6" fill="none" stroke="#00f" stroke-width=".2"/>
<circle cx="167.2" cy="153.6" r=".6" fill="#00f"/>
<circle cx="167.2" cy="153.6" r=".6" fill="none" stroke="#00f" stroke-width=".2"/>
<circle cx="167.2" cy="197.4" r=".59" fill="#00f"/>
<circle cx="167.2" cy="197.4" r=".59" fill="none" stroke="#00f" stroke-width=".2"/>
<circle cx="167.2" cy="203.3" r=".6" fill="#00f"/>
<circle cx="167.2" cy="203.3" r=".6" fill="none" stroke="#00f" stroke-width=".2"/>
<circle cx="167.2" cy="205.3" r=".59" fill="#00f"/>
<circle cx="167.2" cy="205.3" r=".59" fill="none" stroke="#00f" stroke-width=".2"/>
<circle cx="167.2" cy="209.2" r=".59" fill="#00f"/>
<circle cx="167.2" cy="209.2" r=".59" fill="none" stroke="#00f" stroke-width=".2"/>
<circle cx="167.2" cy="212" r=".6" fill="#00f"/>
<circle cx="167.2" cy="212" r=".6" fill="none" stroke="#00f" stroke-width=".2"/>
<circle cx="167.2" cy="217.9" r=".59" fill="#00f"/>
<circle cx="167.2" cy="217.9" r=".59" fill="none" stroke="#00f" stroke-width=".2"/>
<circle cx="167.2" cy="219.8" r=".59" fill="#00f"/>
<circle cx="167.2" cy="219.8" r=".59" fill="none" stroke="#00f" stroke-width=".2"/>
<circle cx="167.2" cy="221.8" r=".6" fill="#00f"/>
<circle cx="167.2" cy="221.8" r=".6" fill="none" stroke="#00f" stroke-width=".2"/>
<circle cx="167.2" cy="223.8" r=".59" fill="#00f"/>
<circle cx="167.2" cy="223.8" r=".59" fill="none" stroke="#00f" stroke-width=".2"/>
<path d="M63.1 152.8h33.1v40.2h-33.1z" fill="#fff"/>
<path d="M63.1 152.8h33.1v40.2h-33.1z" fill="none" stroke="#000" stroke-width=".21"/>
<path d="M65.4 163.2h28.4v7.8h-28.4z" fill="#fff"/>
<path d="M65.4 163.2h28.4v7.8h-28.4z" fill="none" stroke="#000" stroke-width=".21"/>
<path d="M65.4 172.7h28.4v7.7h-28.4z" fill="#fff"/>
<path d="M65.4 172.7h28.4v7.7h-28.4z" fill="none" stroke="#000" stroke-width=".21"/>
<path d="M65.4 182.1h28.4v7.8h-28.4z" fill="#fff"/>
<path d="M65.4 182.1h28.4v7.8h-28.4z" fill="none" stroke="#000" stroke-width=".21"/>
<path d="M35.5 145.7h3.6" fill="none" stroke="#000" stroke-width=".2"/>
<text font-size="7" x="155.5" y="14.3">C8051F34C</text>
<text font-size="4.2" x="87" y="20.9">USB, 48 MIPS, 64 kB Flash, 48-Pin Mixed-Signal MCU</text>
<g font-size="3.5">
<text x="111.1" y="37.6">-</text>
<text x="22.2" y="47.7">-</text>
<text x="111.1" y="43.6">-</text>
<text x="111.1" y="47.2">-</text>
<text x="22.2" y="51.2">-</text>
<text x="22.2" y="54.7">-</text>
<text x="111.1" y="54.7">-</text>
<text x="111.1" y="58.3">-</text>
<text x="22.2" y="60.7">-</text>
<text x="22.2" y="64.3">-</text>
<text x="111.1" y="64.3">-</text>
<text x="22.2" y="67.8">-</text>
<text x="111.1" y="71.8">-</text>
<text x="22.2" y="75.4">-</text>
<text x="111.1" y="75.4">-</text>
<text x="22.2" y="81.4">-</text>
<text x="111.1" y="81.4">-</text>
<text x="22.2" y="84.9">-</text>
<text x="22.2" y="88.4">-</text>
<text x="111.1" y="84.9">-</text>
<text x="111.1" y="92.5">-</text>
<text x="111.1" y="98.5">-</text>
<text x="111.1" y="102">-</text>
<text x="111.1" y="109.6">-</text>
<text x="111.1" y="113.1">-</text>
<text x="111.1" y="124.4">-</text>
</g>
<g font-size="3.2">
<text x="22.2" y="33.9">Analog Peripherals</text>
<text x="111.1" y="33.9">High-Speed 8051 µC Core</text>
<text x="22.2" y="43.9">USB Function Controller</text>
<text x="111.1" y="51">Memory</text>
<text x="22.2" y="71.6">On-Chip Debug</text>
<text x="111.1" y="68.1">Digital Peripherals</text>
<text x="111.1" y="88.7">Clock Sources</text>
<text x="22.2" y="94.7">Temperature Range: –40 to +85 °C</text>
<text x="111.1" y="105.8">Voltage Regulator</text>
<text x="111.1" y="116.9">Operating Voltage: 2.7 to 5.25 V</text>
<text x="111.1" y="120.7">Ordering Part Number</text>
<text x="116.1" y="148.4">Digital Peripherals</text>
<text x="68.9" y="160.1">Controller Core</text>
<text x="70.8" y="156.3">CIP-51 8051</text>
<text x="100.1" y="194.6">SFR</text>
<text x="65.4" y="199.7">System Clock Setup</text>
<text x="100.6" y="198.4">Bus</text>
<text x="115.4" y="198.9">External Memory</text>
<text x="121.2" y="202.7">Interface</text>
<text x="115.6" y="225.7">Analog Peripherals</text>
<text x="68.7" y="232.9">USB Peripheral</text>
<text x="22.2" y="262.5">USB</text>
<text x="77.2" y="262.5">Copyright © 2009 by Silicon Laboratories</text>
<text x="179.6" y="262.5">9.24.2009</text>
</g>
<g font-size="2.6">
<text x="22.2" y="37.2">Two Comparators</text>
<text x="22.2" y="40.4">POR/Brown-out Detector</text>
</g>
<g font-size="2.5">
<text x="114.8" y="37.6">Pipelined instruction architecture; executes 70% of instructions in 1 or 2</text>
<text x="114.8" y="40.4">system clocks</text>
<text x="25.9" y="47.7">USB specification 2.0 compliant</text>
<text x="114.8" y="43.6">Up to 48 MIPS throughput with 48 MHz Clock</text>
<text x="114.8" y="47.2">Expanded interrupt handler</text>
<text x="25.9" y="51.2">Full-speed (12 Mbps) or low-speed (1.5 Mbps) operation</text>
<text x="25.9" y="54.7">Integrated clock recovery; no external crystal required for either full-</text>
<text x="25.9" y="57.6">speed or low-speed operation</text>
<text x="114.8" y="54.7">4352 bytes data RAM (256 + 4 kB)</text>
<text x="114.8" y="58.3">64 kB Flash; in-system programmable in 512-byte sectors (512 bytes</text>
<text x="25.9" y="60.7">Supports eight flexible endpoints</text>
<text x="25.9" y="64.3">Dedicated 1 kB USB buffer memory</text>
<text x="114.8" y="61.1">are reserved)</text>
<text x="114.8" y="64.3">External parallel data memory interface</text>
<text x="25.9" y="67.8">Integrated transceiver; no external resistors required</text>
<text x="114.8" y="71.8">40 port I/O; all are 5 V tolerant</text>
<text x="25.9" y="75.4">On-chip debug circuitry facilitates full speed, non-intrusive in-system</text>
<text x="114.8" y="75.4">Hardware SMBus™ (I C™ compatible), SPI™, and 2 UART serial ports</text>
<text x="25.9" y="78.2">debug (no emulator required)</text>
<text x="25.9" y="81.4">Provides breakpoints, single stepping</text>
<text x="114.8" y="78.2">available concurrently</text>
<text x="114.8" y="81.4">4 general-purpose 16-bit counter/timers</text>
<text x="25.9" y="84.9">Inspect/modify memory, registers, and USB memory</text>
<text x="25.9" y="88.4">Superior performance to emulation systems using ICE-chips, target</text>
<text x="114.8" y="84.9">Programmable 16-bit counter array with 5 capture/compare modules</text>
<text x="25.9" y="91.2">pods, and sockets</text>
<text x="114.8" y="92.5">Internal oscillator: 0.25% accuracy with clock recovery enabled;</text>
<text x="114.8" y="95.3">supports all USB and UART modes</text>
<text x="114.8" y="98.5">External oscillator: Crystal, RC, C, or Clock</text>
<text x="114.8" y="102">On-chip clock multiplier: up to 48 MHz</text>
<text x="114.8" y="109.6">On-chip voltage regulator supports USB bus-powered operation</text>
<text x="114.8" y="113.1">Regulator bypass mode supports USB self-powered operation</text>
<text x="114.8" y="124.4">C8051F34C-GQ, 48-Pin TQFP, 9x9 mm</text>
<text x="67.6" y="143.6">Debug / Programming</text>
<text x="117.1" y="141.7">Port I/O Configuration</text>
<text x="74.3" y="146.5">Hardware</text>
<text x="116.2" y="152.7">UART0</text>
<text x="153.8" y="154.8">Drivers</text>
<text x="154.4" y="151.9">Port 0</text>
<text x="45.7" y="160">Power-On</text>
<text x="116.2" y="157.5">UART1</text>
<text x="48" y="162.9">Reset</text>
<text x="68.2" y="166.4">64k Byte ISP FLASH</text>
<text x="113.8" y="163.1">Timers 0, 1,</text>
<text x="118.2" y="166.1">2, 3</text>
<text x="134.6" y="166">Priority</text>
<text x="47.1" y="172">Monitor</text>
<text x="47.5" y="169">Supply</text>
<text x="70.1" y="169.3">Program Memory</text>
<text x="114.6" y="173.7">PCA/WDT</text>
<text x="133.4" y="168.9">Crossbar</text>
<text x="133.8" y="171.9">Decoder</text>
<text x="153.8" y="171.4">Drivers</text>
<text x="154.4" y="168.4">Port 1</text>
<text x="71.7" y="177.3">256 Byte RAM</text>
<text x="47.3" y="184.4">Voltage</text>
<text x="116.3" y="180.3">SMBus</text>
<text x="118.3" y="185.1">SPI</text>
<text x="154.4" y="185">Port 2</text>
<text x="46.1" y="187.3">Regulator</text>
<text x="71.6" y="186.7">4k Byte XRAM</text>
<text x="119.6" y="190.2">Crossbar Control</text>
<text x="153.8" y="187.9">Drivers</text>
<text x="154.4" y="201.5">Port 3</text>
<text x="51.8" y="204">XTAL1</text>
<text x="51.8" y="207.2">XTAL2</text>
<text x="66.4" y="207.1">Oscillator</text>
<text x="67" y="204.1">External</text>
<text x="84.8" y="208.1">Clock</text>
<text x="123.4" y="208">Control</text>
<text x="153.8" y="204.5">Drivers</text>
<text x="66.4" y="214.9">Oscillator</text>
<text x="67.4" y="212">Internal</text>
<text x="82.9" y="211">Multiplier</text>
<text x="122.8" y="212.8">Address</text>
<text x="68.5" y="220.7">Clock</text>
<text x="82.4" y="220.7">Low Freq.</text>
<text x="124.7" y="217.5">Data</text>
<text x="153.8" y="221.1">Drivers</text>
<text x="154.4" y="218.1">Port 4</text>
<text x="66.4" y="223.6">Recovery</text>
<text x="82.7" y="223.6">Oscillator</text>
<text x="82.8" y="239.1">Controller</text>
<text x="67.1" y="240.5">Full / Low</text>
<text x="68.8" y="243.5">Speed</text>
<text x="65.9" y="246.4">Transceiver</text>
<text x="84" y="246.3">1k Byte</text>
<text x="85.4" y="249.3">RAM</text>
</g>
<g font-size="2.1">
<text x="53.4" y="152.6">Reset</text>
<text x="54.9" y="177.8">Power</text>
<text x="56.3" y="180.3">Net</text>
<text x="145.4" y="205.5">P1</text>
<text x="141" y="210.7">P2 / P3</text>
<text x="145.4" y="215.5">P4</text>
<text x="135.4" y="228.3">CP0</text>
<text x="135.4" y="232.7">CP1</text>
<text x="132.2" y="238">2 Comparators</text>
</g>
<g font-size="2">
<text x="138.8" y="74.4">2</text>
<text x="159" y="123.4">2</text>
</g>
<g font-size="1.7">
<text x="35.5" y="141.5">C2D</text>
<text x="30.3" y="147.8">C2CK/RST</text>
<text x="174.3" y="146.2">P0.0</text>
<text x="174.3" y="148.2">P0.1</text>
<text x="174.3" y="150.2">P0.2</text>
<text x="174.3" y="152.1">P0.3</text>
<text x="174.3" y="154.1">P0.4</text>
<text x="174.3" y="156.1">P0.5</text>
<text x="174.3" y="158.1">P0.6/XTAL1</text>
<text x="174.3" y="160">P0.7/XTAL2</text>
<text x="174.3" y="162.8">P1.0</text>
<text x="174.3" y="164.8">P1.1</text>
<text x="174.3" y="166.7">P1.2</text>
<text x="174.3" y="168.7">P1.3</text>
<text x="174.3" y="170.7">P1.4/CNVSTR</text>
<text x="174.3" y="172.7">P1.5/VREF</text>
<text x="35.3" y="175.8">VDD</text>
<text x="174.3" y="174.6">P1.6</text>
<text x="174.3" y="176.6">P1.7</text>
<text x="174.3" y="179.3">P2.0</text>
<text x="34" y="185.7">VREG</text>
<text x="174.3" y="181.3">P2.1</text>
<text x="174.3" y="183.3">P2.2</text>
<text x="174.3" y="185.3">P2.3</text>
<text x="174.3" y="187.2">P2.4</text>
<text x="174.3" y="189.2">P2.5</text>
<text x="174.3" y="191.2">P2.6</text>
<text x="35.1" y="192.4">GND</text>
<text x="174.3" y="193.1">P2.7</text>
<text x="174.3" y="195.9">P3.0</text>
<text x="174.3" y="197.9">P3.1</text>
<text x="174.3" y="199.9">P3.2</text>
<text x="174.3" y="201.8">P3.3</text>
<text x="174.3" y="203.8">P3.4</text>
<text x="174.3" y="205.8">P3.5</text>
<text x="174.3" y="207.7">P3.6</text>
<text x="174.3" y="209.7">P3.7</text>
<text x="174.3" y="212.5">P4.0</text>
<text x="174.3" y="214.5">P4.1</text>
<text x="174.3" y="216.4">P4.2</text>
<text x="174.3" y="218.4">P4.3</text>
<text x="174.3" y="220.4">P4.4</text>
<text x="174.3" y="222.3">P4.5</text>
<text x="174.3" y="224.3">P4.6</text>
<text x="174.3" y="226.3">P4.7</text>
<text x="36.7" y="237.7">D+</text>
<text x="37" y="240.9">D-</text>
<text x="34.2" y="247.2">VBUS</text>
</g>
<g font-size="1.1">
<text x="142.6" y="229.3">+</text>
<text x="142.6" y="233.7">+</text>
<text x="142.8" y="230.6">-</text>
<text x="142.8" y="235">-</text>
</g>
</svg>
